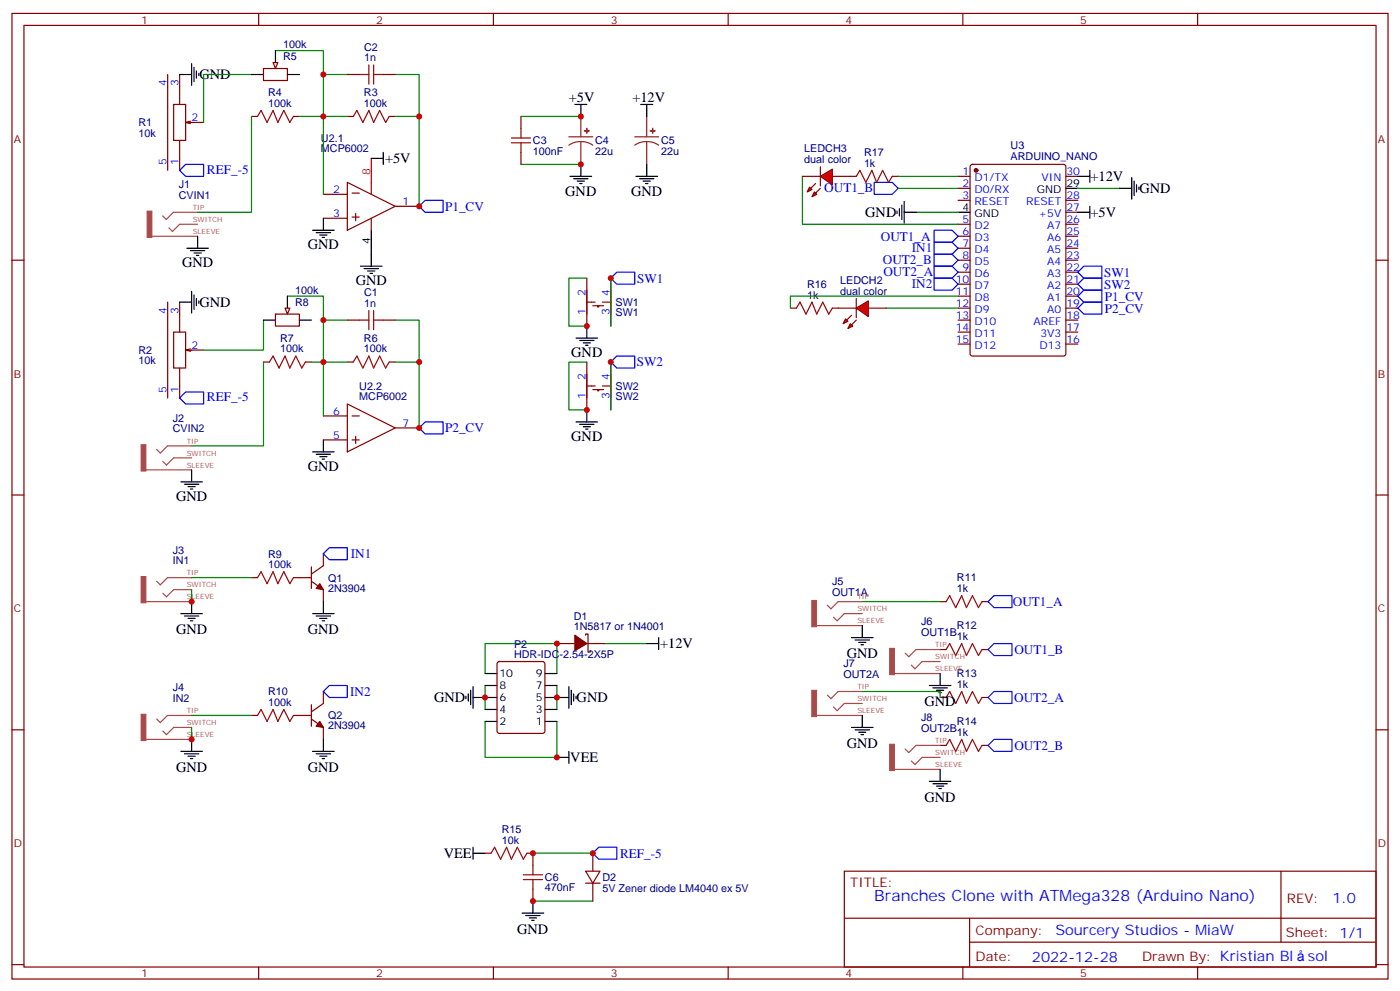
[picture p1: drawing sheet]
<svg xmlns="http://www.w3.org/2000/svg" width="412mm" height="292mm" viewBox="0 0 412 292" stroke-linecap="round" stroke-linejoin="round" font-family="sans-serif">
<g fill="none" stroke="#870000" stroke-width=".35">
<path d="M3.5 4h405.4v284.3h-405.4zM7.1 7.5h398.2v277.3h-398.2zM76.2 4v3.5M145.3 4v3.5M214.5 4v3.5M283.6 4v3.5M352.8 4v3.5M49.4 21.9v28.3M51.2 30.8h3.5v10.5h-3.5zM52.9 21.9v8.9M56.1 35.7l-1.4 .4M60 36.1h-5.3l1.4 .3"/>
<path d="M74.1 34.3h1.7M86.4 34.3h1.8M102.3 34.3h1.8M102.3 21.9h3.5M112.9 21.9h3.5M114.7 34.3h1.7M153.5 34.3v3.5M52.9 41.3v8.9M95.2 57.2h7.1M102.3 53.7l14.1 7-14.1 7.1zM103.7 56.9h2.1M109.4 53.7v3.5"/>
<path d="M153.5 44.9v3.5M282.2 51.9h3.6M282.2 55.5h3.6M282.2 59h3.6M286 48.6l.5-.2h26.8l.6 .4 .1 55.3-.5 .7h-27l-.7-.4v-55.3zM314 51.9h3.5M314 59h3.5M3.5 76.6h3.6M95.2 64.3h7.1M103.7 63.9h2.1M104.8 62.9v2.1M109.4 64.3v3.5"/>
<path d="M116.4 60.7h7.1M282.2 76.6h3.6M282.2 66h3.6M282.2 69.6h3.6M282.2 73.1h3.6M314 76.6h3.5M314 66h3.5M314 69.6h3.5M314 73.1h3.5M314 62.5h3.5M405.3 76.6h3.6M49.4 89v28.2"/>
<path d="M51.2 97.8h3.5v10.6h-3.5zM52.9 89v8.8M102.3 94.3h3.5M112.9 94.3h3.5M172.9 81.9v14.1M172.9 89h2.4M174.6 90h3.2M176 90v.4h.4v-.4M177.4 89h2.5M179.9 81.9v14.1M232.8 90.7h1.8M245.2 90.7h1.7"/>
<path d="M282.2 94.3h3.6M282.2 80.2h3.6M282.2 83.7h3.6M282.2 87.2h3.6M282.2 90.7h3.6M282.2 97.8h3.6M314 94.3h3.5M314 80.2h3.5M314 83.7h3.5M314 87.2h3.5M314 90.7h3.5M314 97.8h3.5"/>
<path d="M52.9 108.4v8.8M56.1 102.7l-1.4 .4M60 103.1h-5.3l1.4 .3M77.6 106.6h1.8M90 106.6h1.7M102.3 119l14.1 7-14.1 7.1zM102.3 106.6h1.8M114.7 106.6h1.7M172.9 106.6v14.1M172.9 113.7h2.4M174.6 114.7h3.2M176 114.7v.4h.4v-.4"/>
<path d="M177.4 113.7h2.5M179.9 106.6v14.1M282.2 101.3h3.6M314 101.3h3.5M95.2 122.5h7.1M95.2 129.5h7.1M103.7 122.5h2.1M103.7 129.5h2.1M104.8 128.5v2.1M116.4 126h7.1M3.5 145.8h3.6M405.3 145.8h3.6"/>
<path d="M74.1 170.1h1.7M86.4 170.1h5.3M91.7 166.9v6.4M91.7 171.2l3.5 2.4v3.6M95.2 163.1v3.5l-3.5 2.5M276.9 177.2h1.8M289.3 177.2h1.7M146.6 195l.5-.2h12.7l.7 .4v20.1l-.4 .6-13 .1-.6-.5-.1-20zM164 189.5h5.3M172.5 187v-.3h.7v5.3h.7v-.4M172.9 189.5h5.3M276.9 191.3h1.8"/>
<path d="M289.3 191.3h1.7M3.5 214.9h3.6M74.1 210.7h1.7M86.4 210.7h5.3M91.7 207.5v6.4M91.7 211.7l3.5 2.5v3.5M95.2 203.6v3.6l-3.5 2.4M276.9 205.4h1.8M276.9 219.5h1.8M289.3 205.4h1.7M289.3 219.5h1.7M405.3 214.9h3.6"/>
<path d="M142.9 251.2h1.7M155.2 251.2h1.8v3.6M172.5 256.5h4.2l-2.1 3.6zM174.6 251.2v5.3M248.7 256.5h156.6v28.3h-156.6zM377.3 256.6v20.8M157 261.8v3.6M172.5 260.1h4.2M174.6 260.1v5.3M248.7 270.4h156.5M285.6 277.4h119.6M285.6 270.4v14.1"/>
<path d="M3.5 284.1h3.6M76.2 284.8v3.5M145.3 284.8v3.5M214.5 284.8v3.5M283.6 284.8v3.5M352.8 284.8v3.5M405.3 284.1h3.6"/>
</g>
<g fill="none" stroke="#000" stroke-width=".35">
<path d="M56.4 18.8v6.3M57.1 19.8v4.3M52.9 21.9h3.5M57.9 20.9v2.1M58.6 21.6v.7M169.3 30.8h3.6M171.1 30.8v3.5M188.7 30.8h3.6M190.5 30.8v3.5M109.4 46.6h3.5M112.9 44.9v3.5M167.9 51.9h6.4"/>
<path d="M169 52.6h4.2M170 53.3h2.2M170.7 54h.7M171.1 48.4v3.5M187.3 51.9h6.4M188.4 52.6h4.2M189.4 53.3h2.2M190.1 54h.8M190.5 48.4v3.5M314 55.5h3.5M317.5 51.9h3.5M321 50.2v3.5"/>
<path d="M329.8 55.5h3.6M333.4 52.3v6.3M334.1 53.3v4.3M334.8 54.4v2.1M335.5 55.1v.7M55 73.1h6.4M56.1 73.8h4.2M57.1 74.5h2.2M57.9 75.2h.7M58.2 69.6v3.5M92.1 67.8h6.3M93.1 68.5h4.3"/>
<path d="M94.2 69.2h2.1M94.9 69.9h.7M95.2 64.3v3.5M106.2 78.4h6.3M107.2 79.1h4.3M108.3 79.8h2.1M109.4 67.8v10.6M282.2 62.5h3.6M317.5 62.5h3.5M321 60.7v3.6M52.9 89h3.5M56.4 85.8v6.3"/>
<path d="M57.1 86.9v4.2M57.9 87.9v2.1M58.6 88.6v.7M109 80.5h.7M169.7 99.6h6.3M172.9 96v3.6M170.7 100.3h4.3M171.8 101h2.1M172.5 101.7h.7M56.4 138.4v3.5M92.1 133.1h6.3M93.1 133.8h4.3"/>
<path d="M94.2 134.5h2.1M94.9 135.2h.7M95.2 129.5v3.6M169.7 124.2h6.3M170.7 125h4.3M171.8 125.7h2.1M172.5 126.4h.7M172.9 120.7v3.5M53.3 141.9h6.3M54.3 142.6h4.3M55.4 143.3h2.1M56.1 144h.7"/>
<path d="M56.4 177.2v3.5M95.2 177.2v3.5M53.3 180.7h6.3M54.3 181.4h4.3M55.4 182.1h2.1M56.1 182.8h.7M92.1 180.7h6.3M93.1 181.4h4.3M94.2 182.1h2.1M94.9 182.8h.7M142.9 198.3h3.5M160.5 198.3h3.5"/>
<path d="M190.5 189.5h3.5M194 187.7v3.6M250.8 187.7h6.4M251.9 188.5h4.2M252.9 189.2h2.2M253.6 189.9h.8M254 184.2v3.5M276.9 198.3v3.6M56.4 217.7v3.6M95.2 217.7v3.6M137.2 205v.7M137.9 204.3v2.1"/>
<path d="M138.6 203.3v4.2M139.3 202.2v6.4M139.3 205.4h7.1M142.9 201.9h3.5M142.9 212.4h3.5M142.9 208.9h3.5M160.5 201.9h3.5M160.5 205.4h7.1M160.5 212.4h3.5M160.5 208.9h3.5M167.6 202.2v6.4M168.3 203.3v4.2"/>
<path d="M169 204.3v2.1M169.7 205v.7M250.8 214.2h6.4M251.9 214.9h4.2M252.9 215.6h2.2M253.6 216.3h.8M254 210.7v3.5M273.8 201.9h6.3M274.8 202.6h4.2M275.9 203.3h2.1M276.6 204h.7M53.3 221.3h6.3"/>
<path d="M54.3 222h4.3M55.4 222.7h2.1M56.1 223.4h.7M92.1 221.3h6.3M93.1 222h4.3M94.2 222.7h2.1M94.9 223.4h.7M164 223h3.6M167.6 221.3v3.5M273.8 230.1h6.3M274.8 230.8h4.2M275.9 231.5h2.1"/>
<path d="M276.6 232.2h.7M276.9 226.6v3.5M139.3 251.2h3.6M139.3 249.5v3.5M153.8 268.9h6.4M154.9 269.6h4.2M155.9 270.3h2.1M156.6 271h.7M157 265.4v3.5"/>
</g>
<path d="M109.4 46.6v7.1" fill="none" stroke="#f00" stroke-width=".35"/>
<g fill="none" stroke="#a10000" stroke-width=".35">
<path d="M108.7 19.1v5.7M110.1 19.1v5.7M75.8 34.3l1.1-1.8 1.8 3.6 1.7-3.6 1.4 3.6 1.8-3.6 1.8 3.6 1-1.8M104.1 34.3l1-1.8 1.8 3.6 1.8-3.6 1.4 3.6 1.7-3.6 1.8 3.6 1.1-1.8M105.8 21.9h2.9M110.1 21.9h2.8M153.5 37.8v2.8M150.6 40.6h5.7M150.6 42.1h5.7M153.5 42.1v2.8M105.8 94.3h2.9M108.7 91.4v5.7"/>
<path d="M110.1 91.4v5.7M110.1 94.3h2.8M234.6 90.7l1.1-1.7 1.7 3.5 1.8-3.5 1.4 3.5 1.8-3.5 1.7 3.5 1.1-1.8M79.4 106.6l1-1.8 1.8 3.6 1.8-3.6 1.4 3.6 1.7-3.6 1.8 3.6 1.1-1.8M104.1 106.6l1-1.8 1.8 3.6 1.8-3.6 1.4 3.6 1.7-3.6 1.8 3.6 1.1-1.8M75.8 170.1l1.1-1.8 1.8 3.6 1.7-3.6 1.4 3.6 1.8-3.6 1.8 3.6 1-1.8M278.7 177.2l1.1-1.8 1.7 3.5 1.8-3.5 1.4 3.5 1.8-3.5 1.7 3.5 1.1-1.7M278.7 191.3l1.1-1.8 1.7 3.5 1.8-3.5 1.4 3.5 1.8-3.5 1.7 3.5 1.1-1.7M75.8 210.7l1.1-1.8 1.8 3.5 1.7-3.5 1.4 3.5 1.8-3.5 1.8 3.5 1-1.7M278.7 205.4l1.1-1.8 1.7 3.6 1.8-3.6 1.4 3.6 1.8-3.6 1.7 3.6 1.1-1.8M278.7 219.5l1.1-1.8 1.7 3.6 1.8-3.6 1.4 3.6 1.8-3.6 1.7 3.6 1.1-1.8M144.6 251.2l1.1-1.7 1.8 3.5 1.7-3.5 1.4 3.5 1.8-3.5 1.8 3.5 1-1.8"/>
<path d="M154.2 259h5.6M154.2 257.6h5.6M157 254.8v2.8M157 259v2.8"/>
</g>
<g fill="none" stroke="#a64a4a" stroke-width=".35">
<path d="M44.7 69.6h9.9M54.6 62.5h-3.5l-2.1 2.1-1.1-1M54.6 66h-1.7l-2.1 2.2-1.1-1.1M54.7 62.5h3.5M54.7 66h3.5M54.7 69.6h3.5M43 138.4h9.9M52.9 131.3h-3.6l-2.1 2.1-1-1M52.9 134.8h-1.7l-2.2 2.1-1-1M53 131.3h3.4M53 134.8h3.4M53 138.4h3.4"/>
<path d="M43 177.2h9.9M52.9 170.1h-3.6l-2.1 2.1-1-1M52.9 173.6h-1.7l-2.2 2.2-1-1.1M53 170.1h3.4M53 173.6h3.4M53 177.2h3.4M250.4 177.2h-3.5l-2.1 2.1-1.1-1.1M250.5 177.2h3.5M240.5 184.2h9.9M250.4 180.7h-1.7l-2.1 2.1-1.1-1M250.5 180.7h3.5M250.5 184.2h3.5"/>
<path d="M263.5 198.3h9.8M273.3 191.3h-3.5l-2.1 2.1-1.1-1.1M273.3 194.8h-1.7l-2.1 2.1-1-1M273.5 191.3h3.4M273.5 194.8h3.4M273.5 198.3h3.4M43 217.7h9.9M52.9 210.7h-3.6l-2.1 2.1-1-1.1M52.9 214.2h-1.7l-2.2 2.1-1-1M53 210.7h3.4M53 214.2h3.4M53 217.7h3.4"/>
<path d="M240.5 210.7h9.9M250.4 203.6h-3.5l-2.1 2.1-1.1-1M250.4 207.2h-1.7l-2.1 2.1-1.1-1.1M250.5 210.7h3.5M250.5 203.6h3.5M250.5 207.2h3.5M273.3 219.5h-3.5l-2.1 2.1-1.1-1M273.5 219.5h3.4M263.5 226.6h9.8M273.3 223h-1.7l-2.1 2.1-1-1M273.5 223h3.4M273.5 226.6h3.4"/>
</g>
<g fill="#a64a4a" stroke="#a64a4a" stroke-width=".29">
<path d="M43.3 62.2h1.4v7.7h-1.4z"/>
<path d="M41.6 131h1.4v7.7h-1.4z"/>
<path d="M41.6 169.8h1.4v7.7h-1.4z"/>
<path d="M41.6 210.3h1.4v7.8h-1.4z"/>
<path d="M239.1 176.8h1.4v7.8h-1.4z"/>
<path d="M262.1 190.9h1.4v7.8h-1.4z"/>
<path d="M239.1 203.3h1.4v7.7h-1.4z"/>
<path d="M262.1 219.1h1.4v7.8h-1.4z"/>
</g>
<g fill="none" stroke="#00f" stroke-width=".35">
<path d="M54.7 48.4h5.3v3.5h-5.3l-1.8-1.7zM123.5 60.7l1.7-1.7h5.3v3.5h-5.3zM275.2 67.8h5.3l1.7 1.8-1.7 1.7h-5.3zM275.2 71.3h5.3l1.7 1.8-1.7 1.8h-5.3zM275.2 74.9h5.3l1.7 1.7-1.7 1.8h-5.3zM275.2 78.4h5.3l1.7 1.8-1.7 1.7h-5.3zM179.9 81.9l1.8-1.7h5.3v3.5h-5.3zM275.2 81.9h5.3l1.7 1.8-1.7 1.7h-5.3zM54.7 115.4h5.3v3.6h-5.3l-1.8-1.8zM179.9 106.6l1.8-1.8h5.3v3.6h-5.3zM123.5 126l1.7-1.8h5.3v3.6h-5.3zM95.2 163.1l1.8-1.8h5.3v3.5h-5.3z"/>
<path d="M291 177.2l1.8-1.8h5.3v3.5h-5.3zM291 191.3l1.8-1.8h5.3v3.5h-5.3zM95.2 203.6l1.8-1.7h5.3v3.5h-5.3zM291 205.4l1.8-1.8h5.3v3.6h-5.3zM291 219.5l1.8-1.8h5.3v3.6h-5.3zM174.6 251.2l1.8-1.7h5.3v3.5h-5.3z"/>
</g>
<g fill="none" stroke="#008700" stroke-width=".35">
<path d="M81.1 14.9h14.1v7h7.1M74.1 34.3v28.2h-15.9M74.1 21.9h-14.1v14.2M88.2 34.3h14.1M95.2 21.9v35.3M116.4 21.9h7.1v38.8M116.4 34.3h7.1M153.5 34.3h17.6M153.5 48.4h17.6M317.5 55.5h12.3M77.6 94.3v8.8h-17.6M84.7 87.2h10.5v7.1h7.1"/>
<path d="M95.2 94.3v28.2M116.4 94.3h7.1v31.7M172.9 81.9h-5.3v14.1h5.3M179.9 81.9v14.1M261.1 90.7h21.1M77.6 106.6v24.7h-21.2M91.7 106.6h10.6M116.4 106.6h7.1M172.9 106.6h-5.3v14.1h5.3M179.9 106.6v14.1M56.4 170.1h17.7M56.4 173.6v3.6"/>
<path d="M254 177.2h22.9M142.9 198.3v-8.8h21.1v8.8M178.2 189.5h12.3M56.4 210.7h17.7M56.4 214.2v3.5M142.9 212.4v10.6h21.1v-10.6M142.9 201.9v7M164 201.9v7M254 203.6h22.9v1.8M157 251.2h17.6M157 265.4h17.6"/>
</g>
<g fill="#870000" stroke="#870000" stroke-width=".35">
<path d="M94.2 171.9l1 1.7-2.1-.3z"/>
<path d="M94.2 212.4l1 1.8-2.1-.3z"/>
<path d="M169.3 187l3.6 2.5-3.6 2.1z"/>
<circle cx="287.5" cy="50.2" r=".53"/>
</g>
<path d="M171.1 34.3v6M190.5 34.3v6M167.6 40.3h7M171.1 41.7l-1.9 .2-1.6 .9M171.1 41.7l1.8 .2 1.7 .9M171.1 41.7v6.7M187 40.3h7M190.5 41.7l-1.9 .2-1.6 .9M190.5 41.7l1.9 .2 1.6 .9M190.5 41.7v6.7" fill="none" stroke="#8c2424" stroke-width=".35"/>
<g fill="#8c2424" stroke="#8c2424" stroke-width=".35">
<path d="M172.2 38.5l1.4 .1z"/>
<path d="M172.8 37.8l.1 1.4z"/>
<path d="M191.6 38.5l1.4 .1z"/>
<path d="M192.2 37.8l.1 1.4z"/>
</g>
<g fill="#f00" stroke="#870000" stroke-width=".35">
<path d="M252.2 90.7l3.6-2.1v4.6z"/>
<path d="M252.2 87.9v5.7z"/>
</g>
<g fill="#870000" stroke="#870000" stroke-width=".35">
<path d="M252.2 94.3l-1.4 1.4z"/>
<path d="M250.8 92.9l-1.4 1.4z"/>
</g>
<g fill="#f00" stroke="#870000" stroke-width=".35">
<path d="M250.5 95.3l.7 .7-1.4 .7z"/>
<path d="M249.1 93.9l.7 .7-1.4 .7z"/>
</g>
<path d="M250.5 51.9h1.7M262.8 51.9h1.8M246.9 90.7h5.3M255.8 90.7h5.3" fill="none" stroke="#870000" stroke-width=".35"/>
<path d="M236.4 51.9v14.1h45.8M282.2 87.2h-49.4v3.5" fill="none" stroke="#008700" stroke-width=".35"/>
<path d="M317.5 90.7l1.8-1.7h5.3v3.5h-5.3zM317.5 87.2l1.8-1.8h5.3v3.6h-5.3zM317.5 83.7l1.8-1.8h5.3v3.5h-5.3zM317.5 80.2l1.8-1.8h5.3v3.5h-5.3z" fill="none" stroke="#00f" stroke-width=".35"/>
<path d="M252.2 51.9l1.1-1.7 1.8 3.5 1.7-3.5 1.4 3.5 1.8-3.5 1.8 3.5 1-1.8" fill="none" stroke="#a10000" stroke-width=".35"/>
<g fill="#f00" stroke="#870000" stroke-width=".35">
<path d="M241.7 51.9l3.5-2.1v4.6z"/>
<path d="M241.7 49.1v5.7z"/>
</g>
<g fill="#870000" stroke="#870000" stroke-width=".35">
<path d="M241.7 55.5l-1.5 1.4z"/>
<path d="M240.2 54l-1.4 1.5z"/>
</g>
<g fill="#f00" stroke="#870000" stroke-width=".35">
<path d="M239.9 56.5l.7 .7-1.4 .7z"/>
<path d="M238.5 55.1l.7 .7-1.4 .7z"/>
</g>
<path d="M77.6 20.2h7.1v3.5h-7.1zM236.4 51.9h5.3M245.2 51.9h5.3" fill="none" stroke="#870000" stroke-width=".35"/>
<path d="M264.6 55.5h17.6M264.6 51.9h17.6M269.9 62.5h12.3" fill="none" stroke="#008700" stroke-width=".35"/>
<path d="M81.1 14.9v3.5M74.1 21.9h3.5M84.7 21.9h3.5M266.3 59.3v6.4M264.2 62.2v.7M264.9 61.5v2.1M265.6 60.4v4.2M266.3 62.5h3.6" fill="none" stroke="#000" stroke-width=".35"/>
<path d="M257.5 53.7h5.3l1.8 1.8-1.8 1.7h-5.3z" fill="none" stroke="#00f" stroke-width=".35"/>
<path d="M80.4 18.4h1.4l-.7 1.8z" fill="#f0f0f0" stroke="#870000" stroke-width=".35"/>
<path d="M77.6 94.3h3.5M84.7 87.2v3.5M88.2 94.3h3.5" fill="none" stroke="#000" stroke-width=".35"/>
<path d="M81.1 92.5h7.1v3.5h-7.1z" fill="none" stroke="#870000" stroke-width=".35"/>
<path d="M84 90.7h1.4l-.7 1.8z" fill="#f0f0f0" stroke="#870000" stroke-width=".35"/>
<g fill="#c00">
<circle cx="95.3" cy="34.3" r=".88"/>
<circle cx="123.5" cy="34.3" r=".88"/>
<circle cx="123.5" cy="106.6" r=".88"/>
<circle cx="95.3" cy="106.6" r=".88"/>
<circle cx="123.5" cy="60.7" r=".88"/>
<circle cx="123.5" cy="126" r=".88"/>
<circle cx="56.4" cy="177.2" r=".88"/>
<circle cx="56.4" cy="217.7" r=".88"/>
<circle cx="172.9" cy="96" r=".88"/>
<circle cx="179.9" cy="81.9" r=".88"/>
<circle cx="179.9" cy="106.6" r=".88"/>
<circle cx="172.9" cy="120.7" r=".88"/>
<circle cx="171.1" cy="34.3" r=".88"/>
<circle cx="171.1" cy="48.4" r=".88"/>
<circle cx="174.6" cy="251.2" r=".88"/>
<circle cx="157" cy="265.4" r=".88"/>
<circle cx="157" cy="251.2" r=".88"/>
<circle cx="164" cy="223" r=".88"/>
<circle cx="164" cy="189.5" r=".88"/>
<circle cx="164" cy="205.4" r=".88"/>
<circle cx="142.9" cy="205.4" r=".88"/>
<circle cx="95.3" cy="21.9" r=".88"/>
<circle cx="95.3" cy="94.3" r=".88"/>
</g>
<text font-size="4.6" fill="#00f" x="257.5" y="265.4">Branches Clone with ATMega328 (Arduino Nano)</text>
<g font-size="4.2">
<text x="58.7" y="23.4">GND</text>
<text x="167.6" y="30.1">+5V</text>
<text x="186.3" y="30.1">+12V</text>
<text x="113.4" y="48">+5V</text>
<text x="321.2" y="53.3">+12V</text>
<text x="166.5" y="57.6">GND</text>
<text x="185.9" y="57.6">GND</text>
<text x="335.7" y="56.9">GND</text>
<text x="254.9" y="63.9">GND</text>
<text x="321.2" y="63.9">+5V</text>
<text x="90.7" y="73.4">GND</text>
<text x="53.6" y="78.7">GND</text>
<text x="104.8" y="84">GND</text>
<text x="58.7" y="90.4">GND</text>
<text x="168.3" y="105.2">GND</text>
<text x="168.3" y="129.9">GND</text>
<text x="90.7" y="138.7">GND</text>
<text x="51.9" y="147.5">GND</text>
<text x="51.9" y="186.8">GND</text>
<text x="90.7" y="186.8">GND</text>
<text x="194.5" y="190.9">+12V</text>
<text x="249.4" y="193.7">GND</text>
<text x="127.9" y="206.8">GND</text>
<text x="169.9" y="206.8">GND</text>
<text x="272.3" y="207.9">GND</text>
<text x="249.4" y="220.3">GND</text>
<text x="51.9" y="227.3">GND</text>
<text x="90.7" y="227.3">GND</text>
<text x="168" y="224.4">VEE</text>
<text x="272.3" y="236.2">GND</text>
<text x="130.7" y="252.7">VEE</text>
<text x="152.3" y="275.1">GND</text>
</g>
<g font-size="4.2" fill="#00f">
<text x="392.5" y="265.8">1.0</text>
<text x="310.9" y="275.4">Sourcery Studios - MiaW</text>
<text x="304" y="283.2">2022-12-28</text>
<text x="385.3" y="283.1">sol</text>
</g>
<g font-size="3.9" fill="#00f">
<text x="61" y="51.2">REF_-5</text>
<text x="242.8" y="56.6">OUT1_B</text>
<text x="131.1" y="62.1">P1_CV</text>
<text x="259.5" y="71">OUT1_A</text>
<text x="260.1" y="77.8">OUT2_B</text>
<text x="268.6" y="74.3">IN1</text>
<text x="187.7" y="83.2">SW1</text>
<text x="260.2" y="81.4">OUT2_A</text>
<text x="325.3" y="81.5">SW1</text>
<text x="268.6" y="84.8">IN2</text>
<text x="325.2" y="85">SW2</text>
<text x="325.5" y="88.6">P1_CV</text>
<text x="325.5" y="92.1">P2_CV</text>
<text x="187.5" y="107.9">SW2</text>
<text x="61" y="118.2">REF_-5</text>
<text x="131.1" y="127.3">P2_CV</text>
<text x="103.4" y="164.4">IN1</text>
<text x="298.3" y="178.5">OUT1_A</text>
<text x="298.8" y="192.6">OUT1_B</text>
<text x="103.1" y="204.9">IN2</text>
<text x="298.7" y="206.7">OUT2_A</text>
<text x="298.8" y="220.8">OUT2_B</text>
<text x="182.6" y="252.6">REF_-5</text>
</g>
<g font-size="3.9" fill="#800">
<text x="250.5" y="261.1">TITLE:</text>
<text x="379.1" y="265.8">REV:</text>
<text x="287.4" y="275.3">Company:</text>
<text x="378.7" y="275.9">Sheet: 1/1</text>
<text x="287.4" y="283">Date:</text>
<text x="336.4" y="283.1">Drawn By: Kristian Bl</text>
</g>
<g font-size="3.2" fill="#800">
<text x="41.6" y="6.9">1</text>
<text x="110.8" y="6.9">2</text>
<text x="179.9" y="6.9">3</text>
<text x="249.1" y="6.9">4</text>
<text x="318.2" y="6.9">5</text>
<text x="4.1" y="42.1">A</text>
<text x="405.9" y="42.1">A</text>
<text x="4.1" y="111.2">B</text>
<text x="405.9" y="111.2">B</text>
<text x="4.1" y="180.3">C</text>
<text x="405.9" y="180.3">C</text>
<text x="4.1" y="249.5">D</text>
<text x="405.9" y="249.5">D</text>
<text x="41.6" y="287.8">1</text>
<text x="110.8" y="287.8">2</text>
<text x="179.9" y="287.8">3</text>
<text x="249.1" y="287.8">4</text>
<text x="318.2" y="287.8">5</text>
</g>
<g font-size="3.2" fill="#000080">
<text x="83.4" y="14.3">100k</text>
<text x="83.4" y="17.8">R5</text>
<text x="107.3" y="14.9">C2</text>
<text x="107.3" y="18.1">1n</text>
<text x="79" y="28.4">R4</text>
<text x="107.2" y="28.4">R3</text>
<text x="79" y="31.5">100k</text>
<text x="107.2" y="31.5">100k</text>
<text x="40.8" y="40.3">10k</text>
<text x="40.8" y="37.2">R1</text>
<text x="94.5" y="41.8">U2.1</text>
<text x="94.5" y="44.9">MCP6002</text>
<text x="157" y="45.6">100nF</text>
<text x="157" y="42.5">C3</text>
<text x="175.3" y="45.6">22u</text>
<text x="175.3" y="42.4">C4</text>
<text x="194.7" y="45.6">22u</text>
<text x="194.7" y="42.4">C5</text>
<text x="236.9" y="44.9">LEDCH3</text>
<text x="254.5" y="45.9">R17</text>
<text x="297.7" y="47">ARDUINO_NANO</text>
<text x="297.7" y="43.8">U3</text>
<text x="236.9" y="48">dual color</text>
<text x="254.5" y="49.1">1k</text>
<text x="52.6" y="58.5">CVIN1</text>
<text x="52.6" y="55.4">J1</text>
<text x="247.5" y="83.7">LEDCH2</text>
<text x="86.9" y="86.6">100k</text>
<text x="107.3" y="87.2">C1</text>
<text x="237.7" y="87.9">1k</text>
<text x="237.7" y="84.8">R16</text>
<text x="247.5" y="86.9">dual color</text>
<text x="86.9" y="90.1">R8</text>
<text x="107.3" y="90.4">1n</text>
<text x="181.3" y="93.1">SW1</text>
<text x="181.3" y="90.1">SW1</text>
<text x="82.5" y="100.7">R7</text>
<text x="107.2" y="100.7">R6</text>
<text x="40.8" y="107.3">10k</text>
<text x="40.8" y="104.2">R2</text>
<text x="82.5" y="103.8">100k</text>
<text x="107.2" y="103.8">100k</text>
<text x="105.8" y="117.9">MCP6002</text>
<text x="105.8" y="114.8">U2.2</text>
<text x="181.3" y="117.8">SW2</text>
<text x="181.3" y="114.8">SW2</text>
<text x="50.9" y="124.2">J2</text>
<text x="50.9" y="127.3">CVIN2</text>
<text x="50.9" y="166.1">IN1</text>
<text x="50.9" y="163">J3</text>
<text x="79" y="167.3">100k</text>
<text x="79" y="164.2">R9</text>
<text x="96.7" y="171.3">Q1</text>
<text x="245.1" y="172.2">J5</text>
<text x="281.9" y="171.2">R11</text>
<text x="96.7" y="174.2">2N3904</text>
<text x="245.1" y="175.4">OUT1A</text>
<text x="281.9" y="174.3">1k</text>
<text x="169" y="185.6">1N5817 or 1N4001</text>
<text x="169" y="182.5">D1</text>
<text x="271.4" y="184.2">J6</text>
<text x="281.9" y="185.3">R12</text>
<text x="151.4" y="190.8">P2</text>
<text x="271.4" y="187.3">OUT1B</text>
<text x="281.9" y="188.5">1k</text>
<text x="151.4" y="193.7">HDR-IDC-2.54-2X5P</text>
<text x="248.4" y="196.5">J7</text>
<text x="50.9" y="203.6">J4</text>
<text x="248.4" y="199.6">OUT2A</text>
<text x="281.9" y="202.6">1k</text>
<text x="281.9" y="199.4">R13</text>
<text x="50.9" y="206.7">IN2</text>
<text x="79" y="207.9">100k</text>
<text x="79" y="204.7">R10</text>
<text x="96.7" y="214.8">2N3904</text>
<text x="96.7" y="211.9">Q2</text>
<text x="271.4" y="215.5">OUT2B</text>
<text x="271.4" y="212.4">J8</text>
<text x="281.9" y="213.5">R14</text>
<text x="281.9" y="216.7">1k</text>
<text x="147.8" y="245.3">R15</text>
<text x="147.8" y="248.4">10k</text>
<text x="160.5" y="262.4">470nF</text>
<text x="160.5" y="259.5">C6</text>
<text x="177.4" y="262.5">5V Zener diode LM4040 ex 5V</text>
<text x="177.4" y="259.4">D2</text>
</g>
<g font-size="3.2" fill="#00f">
<text x="49" y="25.5" transform="rotate(-90 49 25.5)">4</text>
<text x="52.6" y="25.5" transform="rotate(-90 52.6 25.5)">3</text>
<text x="56.4" y="35.7">2</text>
<text x="49" y="48.7" transform="rotate(-90 49 48.7)">5</text>
<text x="52.6" y="48.7" transform="rotate(-90 52.6 48.7)">1</text>
<text x="283.6" y="51.6">1</text>
<text x="287.1" y="53.3">D1/TX</text>
<text x="306.8" y="53.3">VIN</text>
<text x="314.1" y="51.6">30</text>
<text x="98.2" y="56.9">2</text>
<text x="283.6" y="55.1">2</text>
<text x="283.6" y="58.6">3</text>
<text x="287.1" y="56.9">D0/RX</text>
<text x="314.1" y="58.6">28</text>
<text x="98.2" y="63.9">3</text>
<text x="118.5" y="60.4">1</text>
<text x="283.6" y="65.7">5</text>
<text x="287.1" y="60.4">RESET</text>
<text x="302.3" y="60.4">RESET</text>
<text x="305.9" y="63.9">+5V</text>
<text x="314.1" y="65.7">26</text>
<text x="314.1" y="62.2">27</text>
<text x="283.6" y="69.2">6</text>
<text x="287.1" y="67.5">D2</text>
<text x="287.1" y="71">D3</text>
<text x="308.5" y="71">A6</text>
<text x="308.5" y="67.5">A7</text>
<text x="314.1" y="69.2">25</text>
<text x="283.6" y="72.7">7</text>
<text x="283.6" y="76.3">8</text>
<text x="287.1" y="74.5">D4</text>
<text x="308.5" y="74.5">A5</text>
<text x="314.1" y="76.3">23</text>
<text x="314.1" y="72.7">24</text>
<text x="281.5" y="83.3">10</text>
<text x="283.6" y="79.8">9</text>
<text x="287.1" y="78">D5</text>
<text x="287.1" y="81.6">D6</text>
<text x="308.5" y="81.6">A3</text>
<text x="308.5" y="78">A4</text>
<text x="314.1" y="83.3">21</text>
<text x="314.1" y="79.8">22</text>
<text x="172.5" y="87.2" transform="rotate(-90 172.5 87.2)">2</text>
<text x="179.6" y="87.2" transform="rotate(-90 179.6 87.2)">4</text>
<text x="281.5" y="86.9">11</text>
<text x="287.1" y="85.1">D7</text>
<text x="287.1" y="88.6">D8</text>
<text x="308.5" y="88.6">A1</text>
<text x="308.5" y="85.1">A2</text>
<text x="314.1" y="86.9">20</text>
<text x="49" y="92.5" transform="rotate(-90 49 92.5)">4</text>
<text x="52.6" y="92.5" transform="rotate(-90 52.6 92.5)">3</text>
<text x="172.5" y="92.7" transform="rotate(-90 172.5 92.7)">1</text>
<text x="179.6" y="92.7" transform="rotate(-90 179.6 92.7)">3</text>
<text x="281.5" y="90.4">12</text>
<text x="281.5" y="93.9">13</text>
<text x="287.1" y="92.1">D9</text>
<text x="287.1" y="95.7">D10</text>
<text x="304.5" y="95.7">AREF</text>
<text x="308.5" y="92.1">A0</text>
<text x="314.1" y="93.9">18</text>
<text x="314.1" y="90.4">19</text>
<text x="281.5" y="97.4">14</text>
<text x="281.5" y="101">15</text>
<text x="287.1" y="99.2">D11</text>
<text x="306.5" y="99.2">3V3</text>
<text x="314.1" y="101">16</text>
<text x="314.1" y="97.4">17</text>
<text x="56.4" y="102.7">2</text>
<text x="287.1" y="102.7">D12</text>
<text x="306.2" y="102.7">D13</text>
<text x="172.5" y="111.9" transform="rotate(-90 172.5 111.9)">2</text>
<text x="179.6" y="111.9" transform="rotate(-90 179.6 111.9)">4</text>
<text x="49" y="115.7" transform="rotate(-90 49 115.7)">5</text>
<text x="52.6" y="115.7" transform="rotate(-90 52.6 115.7)">1</text>
<text x="172.5" y="117.4" transform="rotate(-90 172.5 117.4)">1</text>
<text x="179.6" y="117.4" transform="rotate(-90 179.6 117.4)">3</text>
<text x="98.2" y="122.1">6</text>
<text x="118.5" y="125.7">7</text>
<text x="98.2" y="129.2">5</text>
</g>
<text font-size="3.2" fill="#f00" x="109" y="51.6" transform="rotate(-90 109 51.6)">8</text>
<g font-size="3.2">
<text x="305.4" y="56.9">GND</text>
<text x="314.1" y="55.1">29</text>
<text x="283.6" y="62.2">4</text>
<text x="287.1" y="63.9">GND</text>
<text x="109" y="71.9" transform="rotate(-90 109 71.9)">4</text>
<text x="147.1" y="202.9">8</text>
<text x="147.1" y="199.4">10</text>
<text x="157.8" y="202.9">7</text>
<text x="157.8" y="199.4">9</text>
<text x="147.1" y="210">4</text>
<text x="147.1" y="206.4">6</text>
<text x="157.8" y="210">3</text>
<text x="157.8" y="206.4">5</text>
<text x="147.1" y="213.5">2</text>
<text x="157.8" y="213.5">1</text>
</g>
<g font-size="2.1" fill="#a54b4b">
<text x="56.8" y="61.8">TIP</text>
<text x="56.8" y="65.3">SWITCH</text>
<text x="56.8" y="68.9">SLEEVE</text>
<text x="55" y="130.6">TIP</text>
<text x="55" y="137.7">SLEEVE</text>
<text x="55" y="134.1">SWITCH</text>
<text x="55" y="169.4">TIP</text>
<text x="55" y="172.9">SWITCH</text>
<text x="55" y="176.5">SLEEVE</text>
<text x="252.6" y="176.5">TIP</text>
<text x="252.6" y="180">SWITCH</text>
<text x="252.6" y="183.5">SLEEVE</text>
<text x="275.5" y="190.6">TIP</text>
<text x="275.5" y="197.6">SLEEVE</text>
<text x="275.5" y="194.1">SWITCH</text>
<text x="252.6" y="202.9">TIP</text>
<text x="55" y="210">TIP</text>
<text x="252.6" y="210">SLEEVE</text>
<text x="252.6" y="206.5">SWITCH</text>
<text x="55" y="213.5">SWITCH</text>
<text x="55" y="217">SLEEVE</text>
<text x="275.5" y="218.8">TIP</text>
<text x="275.5" y="225.9">SLEEVE</text>
<text x="275.5" y="222.3">SWITCH</text>
</g>
</svg>
